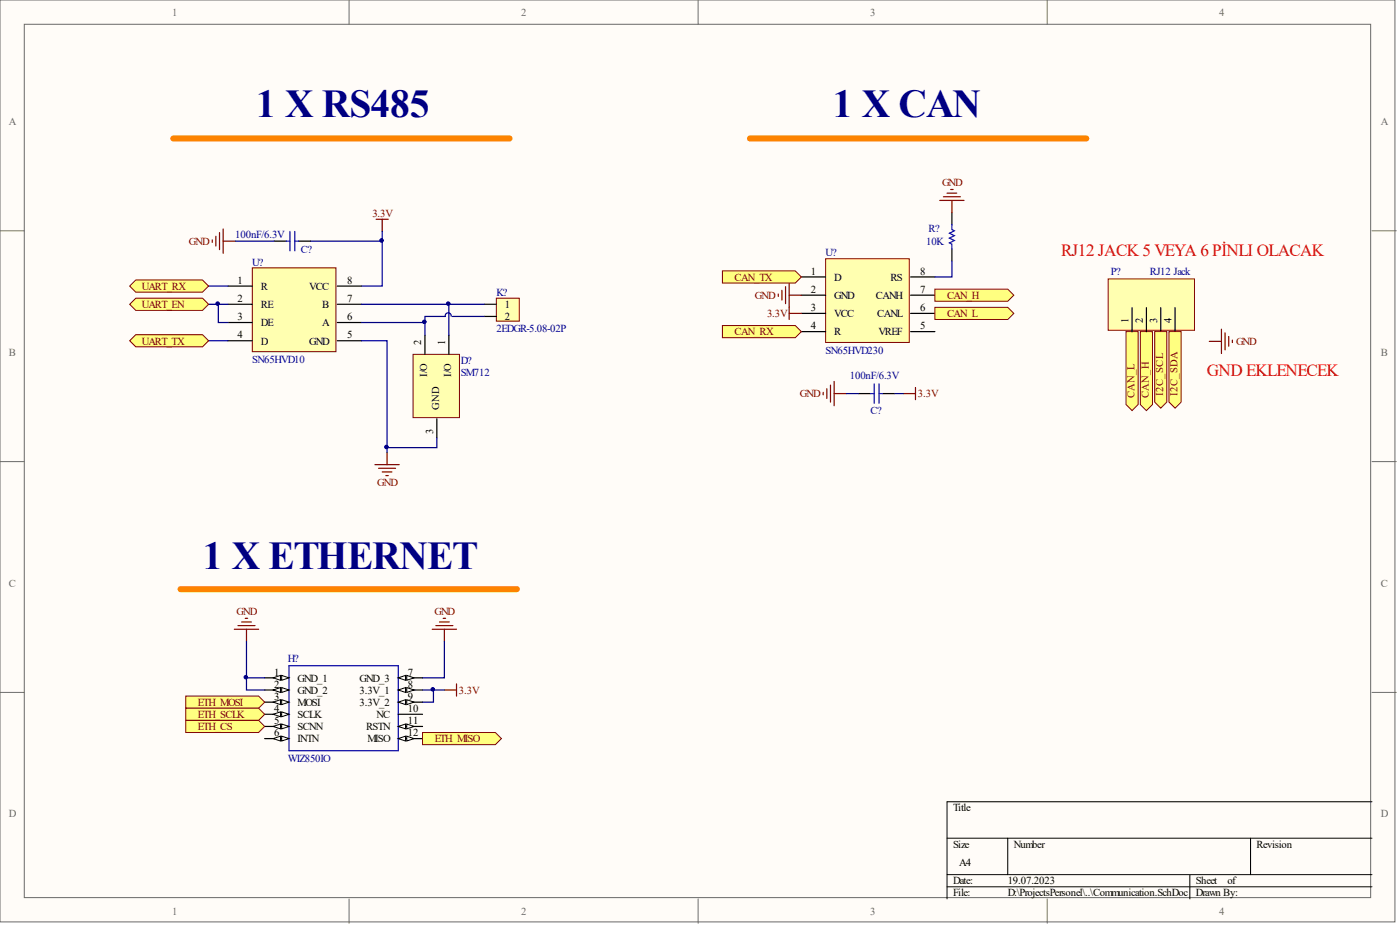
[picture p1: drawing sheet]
<svg xmlns="http://www.w3.org/2000/svg" width="292mm" height="193mm" viewBox="0 0 292 193" stroke-linecap="round" stroke-linejoin="round" font-family="sans-serif">
<g fill="#fffcf8" stroke="#696969" stroke-width=".21">
<path d="M0 0h291v192.3h-291z"/>
<path d="M5.1 5.1h280.9v182.2h-280.9z"/>
</g>
<path d="M72.8 0v5.1M145.7 0v5.1M218.5 0v5.1M0 48.1h5.1M286.3 48.1h5M0 96.3h5.1M286.3 96.3h5M0 144.5h5.1M286.3 144.5h5M72.8 187.5v5.1M145.7 187.5v5.1M218.5 187.5v5.1" fill="none" stroke="#696969" stroke-width=".21"/>
<path d="M197.6 174.9h88.7M210.3 174.9v7.6M260.9 174.9v7.6M286.3 167.3h-88.7v20.2M197.6 182.5h88.7M197.6 185h88.7M248.3 182.5v5" fill="none" stroke="#000" stroke-width=".21"/>
<path d="M36.1 28.9h70.2M156.5 28.9h70.1" fill="none" stroke="#fd8300" stroke-width="1.3"/>
<path d="M86.2 73.9h9.7v13.2h-9.7z" fill="#ffffb0" stroke="#800000" stroke-width=".21"/>
<path d="M88.7 69.9v4M93.7 69.9v4M91.1 87.4v4" fill="none" stroke="#000" stroke-width=".25"/>
<path d="M252.3 71.2h2.5M254.8 68.7v5M255.6 69.4v3.6M256.4 70.2v2M257.1 71v.5" fill="none" stroke="#800000" stroke-width=".25"/>
<path d="M52.6 55.9h17.5v17.5h-17.5z" fill="#ffffb0" stroke="#800000" stroke-width=".21"/>
<path d="M47.6 59.7h5M57.2 50.3h2.5M62.3 50.3h2.5M70.4 59.7h5M47.6 67.3h5M47.6 71.1h5M47.6 63.5h5M70.4 67.3h5M70.4 71.1h5M70.4 63.5h5" fill="none" stroke="#000" stroke-width=".25"/>
<path d="M44.3 50v.6M45 49.3v2M45.8 48.5v3.6M46.6 47.8v5M46.6 50.3h2.5M78.5 45.7h2.5M79.7 45.7v2.6M78.2 96.9h5.1M79 97.7h3.5M79.7 98.5h2.1M80.5 99.2h.5M80.8 94.4v2.5" fill="none" stroke="#800000" stroke-width=".25"/>
<path d="M59.7 50.3h.8M60.5 48.3v4M61.5 48.3v4M61.5 50.3h.8" fill="none" stroke="#00f" stroke-width=".25"/>
<path d="M49.1 50.3h8.1M79.7 50.3v9.4h-4.3M79.7 48.3v2h-14.9M75.4 71.1h5.4v23.3M75.4 67.3h13.3v2.6M75.4 63.5h18.3v6.4M91.1 91.4v2h-10.3" fill="none" stroke="#000080" stroke-width=".25"/>
<path d="M103.6 62.2h4.7v4.8h-4.7z" fill="#ffffb0" stroke="#800000" stroke-width=".21"/>
<path d="M101 66h2.6M101 63.5h2.6" fill="none" stroke="#000" stroke-width=".25"/>
<path d="M43.5 59.7h4.1M43.5 63.5h4.1M43.5 71.1h4.1M45.5 63.5v3.8h2.1M93.7 63.5h7.3M94.1 66a.62 .62 0 0 0-.6-.7 .62 .62 0 0 0-.6 .7h-4.2v1.3M94.4 66h6.6" fill="none" stroke="#000080" stroke-width=".25"/>
<g fill="#ffff80" stroke="#800000" stroke-width=".21">
<path d="M28.3 69.8h14l1.2 1.3-1.2 1.3h-14l-1.2-1.3z" fill-rule="evenodd"/>
<path d="M28.3 62.2h14l1.2 1.3-1.2 1.2h-14l-1.2-1.2z" fill-rule="evenodd"/>
<path d="M28.3 58.4h14l1.2 1.3-1.2 1.2h-14l-1.2-1.2z" fill-rule="evenodd"/>
<path d="M237.9 69.2h2.6v15.2l-1.3 1.3-1.3-1.3z" fill-rule="evenodd"/>
<path d="M234.9 69.2h2.6v15.2l-1.3 1.3-1.3-1.3z" fill-rule="evenodd"/>
</g>
<path d="M172.3 54h17.4v17.4h-17.4z" fill="#ffffb0" stroke="#800000" stroke-width=".21"/>
<path d="M167.2 57.8h5.1M190 57.8h5.1M198.6 44.3v2.6M198.6 52v2.5M167.2 65.4h5.1M167.2 69.2h5.1M167.2 61.6h5.1M190 65.4h5.1M190 69.2h5.1M190 61.6h5.1" fill="none" stroke="#000" stroke-width=".25"/>
<path d="M198.6 46.9v1l.5 .2-1 .6 1 .5-1 .5 1 .5-1 .5 .5 .2v1.1" fill="none" stroke="#00f" stroke-width=".25"/>
<path d="M198.6 54.5v3.3h-3.5" fill="none" stroke="#000080" stroke-width=".25"/>
<path d="M198.4 39.5h.5M196.1 41.8h5M196.8 41.1h3.6M197.6 40.3h2M198.6 41.8v2.5" fill="none" stroke="#800000" stroke-width=".25"/>
<g fill="#ffff80" stroke="#800000" stroke-width=".21">
<path d="M195.1 64.1h15.2l1.2 1.3-1.2 1.2h-15.2z" fill-rule="evenodd"/>
<path d="M195.1 60.3h15.2l1.2 1.3-1.2 1.2h-15.2z" fill-rule="evenodd"/>
</g>
<g fill="none" stroke="#800000" stroke-width=".25">
<path d="M163.9 59.8v3.6M164.7 59v7.6M162.4 61.3v.5M163.1 60.6v2M164.7 61.6h2.5M164.7 65.4h2.5M174 79.6v5M171.8 81.9v.5M172.5 81.1v2M173.3 80.3v3.6M174 82.1h2.6M188.5 82.1h2.5"/>
<path d="M191 80.8v2.6"/>
</g>
<path d="M179.1 82.1h2.5M184.2 82.1h2.5" fill="none" stroke="#000" stroke-width=".25"/>
<path d="M181.6 82.1h.8M182.4 80.1v4M183.4 80.1v4M183.4 82.1h.8" fill="none" stroke="#00f" stroke-width=".25"/>
<path d="M176.6 82.1h2.5M186.7 82.1h1.8" fill="none" stroke="#000080" stroke-width=".25"/>
<g fill="#ffff80" stroke="#800000" stroke-width=".21">
<path d="M150.7 56.5h15.2l1.3 1.3-1.3 1.2h-15.2z" fill-rule="evenodd"/>
<path d="M150.7 67.9h15.2l1.3 1.3-1.3 1.3h-15.2z" fill-rule="evenodd"/>
</g>
<path d="M231.2 58.2h18v10.7h-18z" fill="#ffffb0" stroke="#800000" stroke-width=".21"/>
<path d="M236.2 64.2v5M239.2 64.2v5M242.2 64.2v5M245.2 64.2v5M55.2 141.4h5.1" fill="none" stroke="#000" stroke-width=".25"/>
<path d="M37.7 122.9h70.1" fill="none" stroke="#fd8300" stroke-width="1.3"/>
<path d="M60.3 138.9h22.8v17.7h-22.8z" fill="none" stroke="#00f" stroke-width=".25"/>
<g fill="#fffcf8" stroke="#000" stroke-width=".21">
<path d="M58.8 140.9l1.5 .5-1.5 .5z"/>
<path d="M57 141.4l1.5-.5v1z"/>
</g>
<path d="M83.1 141.4h5.1" fill="none" stroke="#000" stroke-width=".25"/>
<g fill="#fffcf8" stroke="#000" stroke-width=".21">
<path d="M83.1 141.4l1.5-.5v1z"/>
<path d="M84.9 140.9l1.5 .5-1.5 .5z"/>
</g>
<path d="M55.2 143.9h5.1" fill="none" stroke="#000" stroke-width=".25"/>
<g fill="#fffcf8" stroke="#000" stroke-width=".21">
<path d="M58.8 143.4l1.5 .5-1.5 .6z"/>
<path d="M57 143.9l1.5-.5v1.1z"/>
</g>
<path d="M83.1 143.9h5.1" fill="none" stroke="#000" stroke-width=".25"/>
<g fill="#fffcf8" stroke="#000" stroke-width=".21">
<path d="M83.1 143.9l1.5-.5v1.1z"/>
<path d="M84.9 143.4l1.5 .5-1.5 .6z"/>
</g>
<path d="M55.2 146.5h5.1" fill="none" stroke="#000" stroke-width=".25"/>
<g fill="#fffcf8" stroke="#000" stroke-width=".21">
<path d="M58.8 146l1.5 .5-1.5 .5z"/>
<path d="M57 146.5l1.5-.5v1z"/>
</g>
<path d="M83.1 146.5h5.1" fill="none" stroke="#000" stroke-width=".25"/>
<g fill="#fffcf8" stroke="#000" stroke-width=".21">
<path d="M83.1 146.5l1.5-.5v1z"/>
<path d="M84.9 146l1.5 .5-1.5 .5z"/>
</g>
<path d="M55.2 149h5.1" fill="none" stroke="#000" stroke-width=".25"/>
<g fill="#fffcf8" stroke="#000" stroke-width=".21">
<path d="M58.8 148.5l1.5 .5-1.5 .5z"/>
<path d="M57 149l1.5-.5v1z"/>
</g>
<path d="M55.2 151.5h5.1M83.1 149h5.1" fill="none" stroke="#000" stroke-width=".25"/>
<g fill="#fffcf8" stroke="#000" stroke-width=".21">
<path d="M58.8 151l1.5 .5-1.5 .6z"/>
<path d="M57 151.5l1.5-.5v1.1z"/>
</g>
<path d="M83.1 151.5h5.1" fill="none" stroke="#000" stroke-width=".25"/>
<g fill="#fffcf8" stroke="#000" stroke-width=".21">
<path d="M83.1 151.5l1.5-.5v1.1z"/>
<path d="M84.9 151l1.5 .5-1.5 .6z"/>
</g>
<path d="M55.2 154.1h5.1" fill="none" stroke="#000" stroke-width=".25"/>
<g fill="#fffcf8" stroke="#000" stroke-width=".21">
<path d="M58.8 153.6l1.5 .5-1.5 .5z"/>
<path d="M57 154.1l1.5-.5v1z"/>
</g>
<path d="M83.1 154.1h5.1" fill="none" stroke="#000" stroke-width=".25"/>
<g fill="#fffcf8" stroke="#000" stroke-width=".21">
<path d="M83.1 154.1l1.5-.5v1z"/>
<path d="M84.9 153.6l1.5 .5-1.5 .5z"/>
</g>
<path d="M48.9 131.3h5.1M49.7 130.5h3.5M50.4 129.8h2M51.2 129h.5M51.4 131.3v2.5M90.2 131.3h5.1M90.9 130.5h3.6M91.7 129.8h2M92.5 129h.5M92.7 131.3v2.5M92.7 143.9h2.6M95.3 142.7v2.5" fill="none" stroke="#800000" stroke-width=".25"/>
<path d="M51.4 133.8v7.6h3.8M51.4 141.4v2.5h3.8M88.2 143.9h4.5M90.4 143.9v2.6h-2.2" fill="none" stroke="#000080" stroke-width=".25"/>
<g fill="#ffff80" stroke="#800000" stroke-width=".21">
<path d="M38.8 145.2h15.2l1.2 1.3-1.2 1.2h-15.2z" fill-rule="evenodd"/>
<path d="M38.8 147.7h15.2l1.2 1.3-1.2 1.3h-15.2z" fill-rule="evenodd"/>
<path d="M38.8 150.3h15.2l1.2 1.2-1.2 1.3h-15.2z" fill-rule="evenodd"/>
<path d="M88.2 152.8h15.2l1.2 1.3-1.2 1.2h-15.2z" fill-rule="evenodd"/>
</g>
<path d="M92.7 133.8v7.6h-4.5" fill="none" stroke="#000080" stroke-width=".25"/>
<g fill="#ffff80" stroke="#800000" stroke-width=".21">
<path d="M240.9 69.2h2.5v14.7l-1.2 1.2-1.3-1.2z" fill-rule="evenodd"/>
<path d="M243.9 69.2h2.5v14.7l-1.2 1.2-1.3-1.2z" fill-rule="evenodd"/>
</g>
<g fill="#000080" stroke="#000080" stroke-width=".21">
<circle cx="45.4" cy="63.3" r=".37"/>
<circle cx="51.3" cy="141.3" r=".37"/>
<circle cx="79.6" cy="50.2" r=".37"/>
<circle cx="80.6" cy="93.2" r=".37"/>
<circle cx="88.5" cy="67.1" r=".37"/>
<circle cx="90.3" cy="143.8" r=".37"/>
<circle cx="93.5" cy="63.3" r=".37"/>
</g>
<g font-size="8.2" fill="#000080">
<text x="53.5" y="24.4">1 X RS485</text>
<text x="173.8" y="24.4">1 X CAN</text>
<text x="42.3" y="118.7">1 X ETHERNET</text>
</g>
<g font-size="3.6" fill="#f00">
<text x="221.4" y="53.3">RJ12 JACK 5 VEYA 6 PİNLI OLACAK</text>
<text x="251.8" y="78.4">GND EKLENECEK</text>
</g>
<g font-size="2.2" fill="#696969">
<text x="35.9" y="3.3">1</text>
<text x="108.7" y="3.3">2</text>
<text x="181.6" y="3.3">3</text>
<text x="254.4" y="3.3">4</text>
<text x="1.8" y="26.1">A</text>
<text x="288.1" y="26.1">A</text>
<text x="1.8" y="74.2">B</text>
<text x="288.1" y="74.2">B</text>
<text x="1.8" y="122.4">C</text>
<text x="288.1" y="122.4">C</text>
<text x="1.8" y="170.5">D</text>
<text x="288.1" y="170.5">D</text>
<text x="35.9" y="190.8">1</text>
<text x="108.7" y="190.8">2</text>
<text x="181.6" y="190.8">3</text>
<text x="254.4" y="190.8">4</text>
</g>
<g font-size="2.2" fill="#800000">
<text x="196.6" y="38.8">GND</text>
<text x="77.7" y="45.3">3.3V</text>
<text x="39.4" y="51.1">GND</text>
<text x="153.3" y="58.6">CAN_TX</text>
<text x="29.6" y="64.3">UART_EN</text>
<text x="29.6" y="60.5">UART_RX</text>
<text x="157.5" y="62.4">GND</text>
<text x="197.6" y="62.4">CAN_H</text>
<text x="29.6" y="71.9">UART_TX</text>
<text x="153.3" y="70">CAN_RX</text>
<text x="160.1" y="66.2">3.3V</text>
<text x="197.6" y="66.2">CAN_L</text>
<text x="257.9" y="72">GND</text>
<text x="166.9" y="82.9">GND</text>
<text x="191.5" y="82.9">3.3V</text>
<text x="236.7" y="83.1" transform="rotate(-90 236.7 83.1)">CAN_L</text>
<text x="239.7" y="83.1" transform="rotate(-90 239.7 83.1)">CAN_H</text>
<text x="242.7" y="82.6" transform="rotate(-90 242.7 82.6)">I2C_SCL</text>
<text x="245.7" y="82.6" transform="rotate(-90 245.7 82.6)">I2C_SDA</text>
<text x="78.7" y="101.5">GND</text>
<text x="49.4" y="128.3">GND</text>
<text x="90.7" y="128.3">GND</text>
<text x="41.3" y="147.3">ETH_MOSI</text>
<text x="41.3" y="149.8">ETH_SCLK</text>
<text x="95.8" y="144.7">3.3V</text>
<text x="41.3" y="152.3">ETH_CS</text>
<text x="90.7" y="154.9">ETH_MISO</text>
</g>
<g font-size="2.2" fill="#000080">
<text x="49.1" y="49.6">100nF/6.3V</text>
<text x="62.8" y="52.9">C?</text>
<text x="172.3" y="53.5">U?</text>
<text x="193.2" y="51">10K</text>
<text x="193.7" y="48.5">R?</text>
<text x="52.6" y="55.4">U?</text>
<text x="231.8" y="57.3">P?</text>
<text x="239.9" y="57.3">RJ12 Jack</text>
<text x="103.6" y="61.7">K?</text>
<text x="103.6" y="69.3">2EDGR-5.08-02P</text>
<text x="52.6" y="75.7">SN65HVD10</text>
<text x="96.1" y="76">D?</text>
<text x="172.3" y="73.8">SN65HVD230</text>
<text x="96.1" y="78.5">SM712</text>
<text x="177.3" y="79.1">100nF/6.3V</text>
<text x="181.6" y="86.5">C?</text>
<text x="60" y="138.2">H?</text>
<text x="60" y="158.9">WIZ850IO</text>
</g>
<g font-size="2.2">
<text x="49.5" y="59.2">1</text>
<text x="72.4" y="59.2">8</text>
<text x="169.1" y="57.3">1</text>
<text x="174" y="58.6">D</text>
<text x="185.8" y="58.6">RS</text>
<text x="192" y="57.3">8</text>
<text x="49.5" y="63">2</text>
<text x="54.4" y="64.3">RE</text>
<text x="54.4" y="60.5">R</text>
<text x="64.5" y="60.5">VCC</text>
<text x="67.2" y="64.3">B</text>
<text x="72.4" y="63">7</text>
<text x="105.3" y="64.3">1</text>
<text x="169.1" y="64.9">3</text>
<text x="169.1" y="61.1">2</text>
<text x="174" y="62.4">GND</text>
<text x="182.7" y="62.4">CANH</text>
<text x="192" y="64.9">6</text>
<text x="192" y="61.1">7</text>
<text x="49.5" y="66.8">3</text>
<text x="49.5" y="70.6">4</text>
<text x="54.4" y="68.1">DE</text>
<text x="54.4" y="71.9">D</text>
<text x="64.5" y="71.9">GND</text>
<text x="67.2" y="68.1">A</text>
<text x="72.4" y="66.8">6</text>
<text x="72.4" y="70.6">5</text>
<text x="87.9" y="71.9" transform="rotate(-90 87.9 71.9)">2</text>
<text x="92.9" y="71.9" transform="rotate(-90 92.9 71.9)">1</text>
<text x="105.3" y="66.8">2</text>
<text x="169.1" y="68.7">4</text>
<text x="174" y="66.2">VCC</text>
<text x="174" y="70">R</text>
<text x="183" y="66.2">CANL</text>
<text x="183.3" y="70">VREF</text>
<text x="192" y="68.7">5</text>
<text x="235.4" y="67.3" transform="rotate(-90 235.4 67.3)">1</text>
<text x="238.4" y="67.3" transform="rotate(-90 238.4 67.3)">2</text>
<text x="241.4" y="67.3" transform="rotate(-90 241.4 67.3)">3</text>
<text x="244.4" y="67.3" transform="rotate(-90 244.4 67.3)">4</text>
<text x="89.2" y="78.7" transform="rotate(-90 89.2 78.7)">I/O</text>
<text x="94.1" y="78.7" transform="rotate(-90 94.1 78.7)">I/O</text>
<text x="91.6" y="85.6" transform="rotate(-90 91.6 85.6)">GND</text>
<text x="90.4" y="90.5" transform="rotate(-90 90.4 90.5)">3</text>
<text x="57.2" y="140.9">1</text>
<text x="57.2" y="143.5">2</text>
<text x="62.1" y="142.2">GND_1</text>
<text x="75" y="142.2">GND_3</text>
<text x="85.1" y="140.9">7</text>
<text x="85.1" y="143.5">8</text>
<text x="57.2" y="146">3</text>
<text x="57.2" y="148.5">4</text>
<text x="62.1" y="144.7">GND_2</text>
<text x="62.1" y="147.3">MOSI</text>
<text x="62.1" y="149.8">SCLK</text>
<text x="75" y="144.7">3.3V_1</text>
<text x="75" y="147.3">3.3V_2</text>
<text x="78.6" y="149.8">NC</text>
<text x="85.1" y="146">9</text>
<text x="85.1" y="148.5">10</text>
<text x="57.2" y="151.1">5</text>
<text x="57.2" y="153.6">6</text>
<text x="62.1" y="152.3">SCNN</text>
<text x="62.1" y="154.9">INTN</text>
<text x="76.4" y="152.3">RSTN</text>
<text x="76.7" y="154.9">MISO</text>
<text x="85.1" y="151.1">11</text>
<text x="85.1" y="153.6">12</text>
<text x="198.9" y="169.2">Title</text>
<text x="198.9" y="176.9">Size</text>
<text x="211.5" y="176.9">Number</text>
<text x="262.2" y="176.9">Revision</text>
<text x="198.9" y="184.5">Date:</text>
<text x="200.1" y="180.7">A4</text>
<text x="210.3" y="184.5">19.07.2023</text>
<text x="249.5" y="184.5">Sheet</text>
<text x="256.1" y="184.5">of</text>
<text x="198.9" y="187">File:</text>
<text x="210.3" y="187">D:\ProjectsPersonel\..\Communication.SchDoc</text>
<text x="249.5" y="187">Drawn By:</text>
</g>
</svg>
